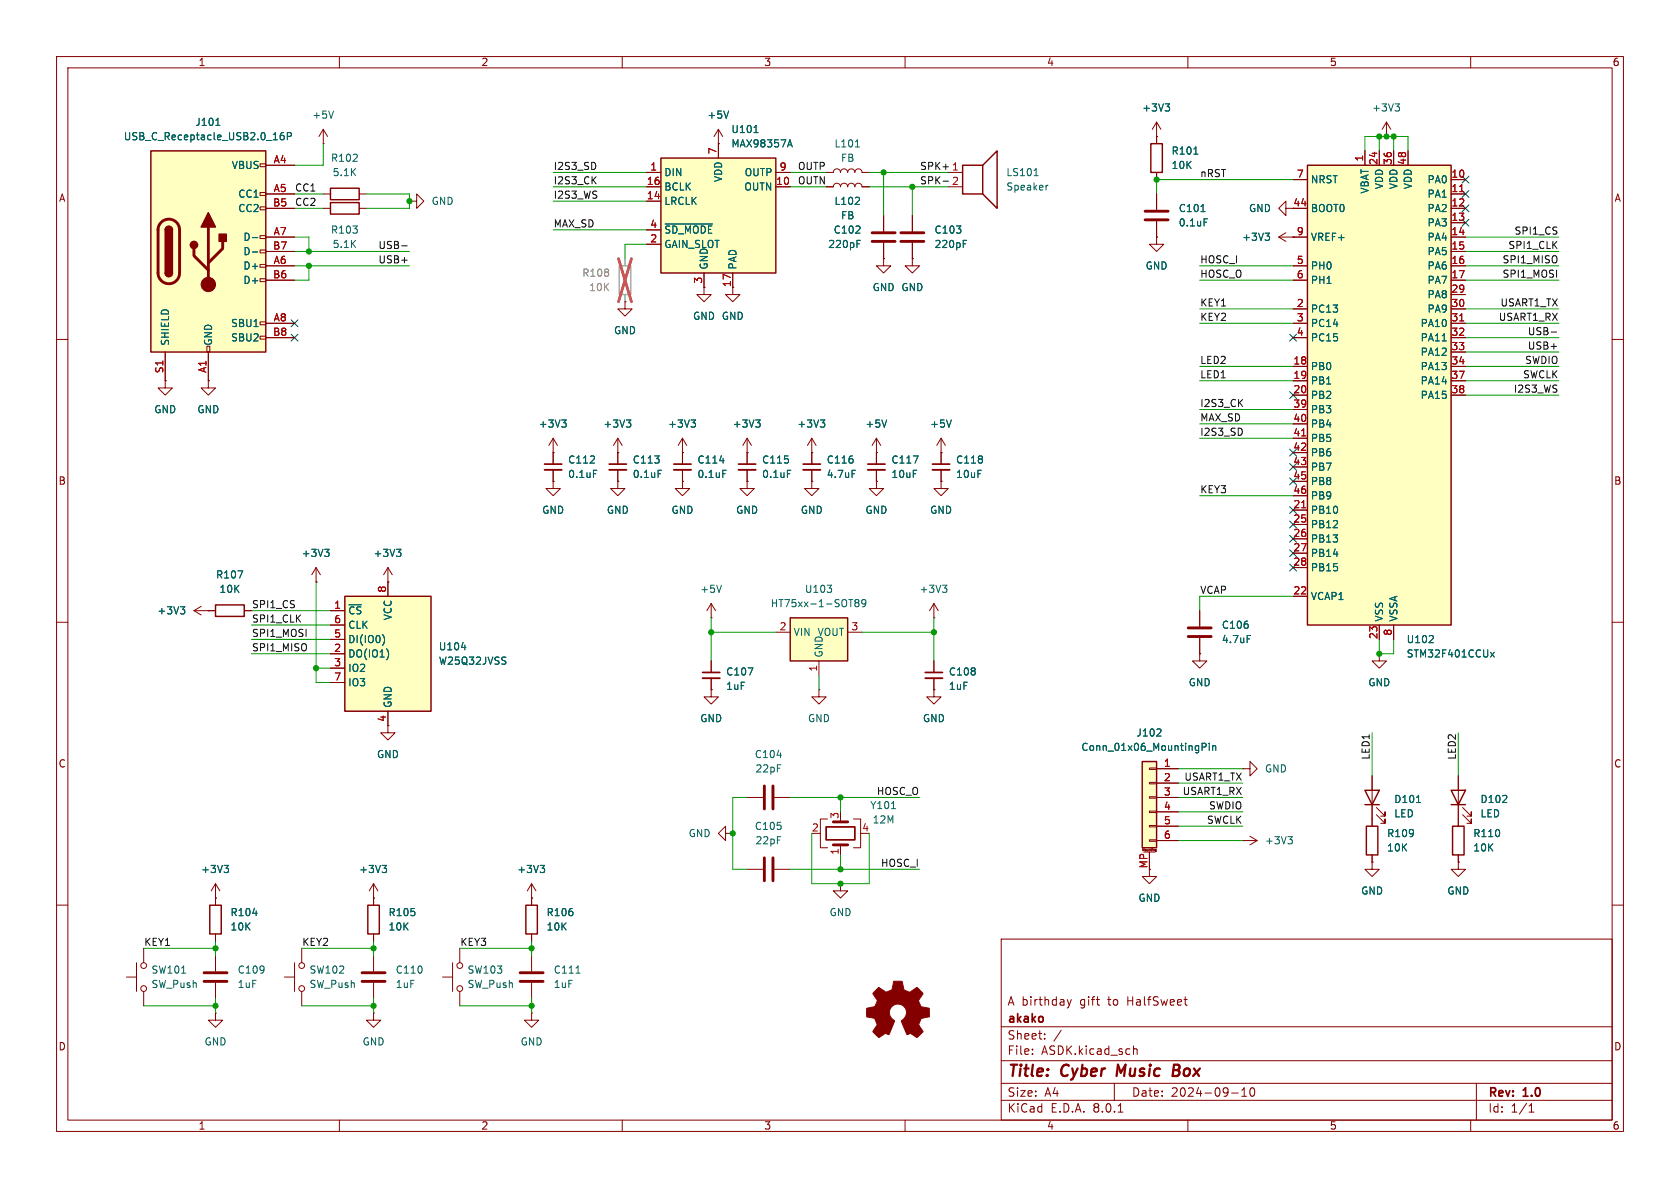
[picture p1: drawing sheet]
<svg xmlns="http://www.w3.org/2000/svg" width="297mm" height="210mm" viewBox="0 0 297 210" stroke-linecap="round" stroke-linejoin="round" font-family="sans-serif">
<g fill="none" stroke="#840000" stroke-width=".18">
<path d="M10 10h277v190h-277zM12 12h273v186h-273zM60 10v2M110 10v2M160 10v2M210 10v2M260 10v2M10 60h2M285 60h2M10 110h2M125.7 109.2h.1M125.7 106.7l-.7 1.3"/>
<path d="M125.7 106.7v2.5M125.7 106.7l.8 1.3M285 110h2M10 160h2M38.1 158.8v1.2M285 160h2M38.1 165.1v1.3M177 166h108v32h-108zM188.7 176.7l.3 1M189 177.7l-.1 .4-.2 .1M189.4 176.7l-.4 1M209.3 176.7h.6"/>
<path d="M209.7 177.7h.2M60 198v2M110 198v2M160 198v2M177 194.5h108M177 191.5h108M177 187.5h108M177 181.5h108M182.5 186.3v.1M182.5 185.5v.1M184.7 183.6v.1M184.7 182.8v.1"/>
<path d="M187.6 182.1l-1.3 2M197 191.5v3M197.7 196.6h.8M200.4 184.9v1.5M200.4 185.5l.2-.1 .4 .1v.9M210 198v2M217.7 193.2h1.2M219.5 193.8h.9M219.5 192.7l.5-.4v1.5M221.2 192.4l.1-.1a.81 .81 0 0 1 .6 .6 .81 .81 0 0 1-.3 .8l-.1 .1a.81 .81 0 0 1-.6-.6 .81 .81 0 0 1 .3-.8zM260 198v2M261 191.5v6.5"/>
<path d="M270.3 196.6h.9M270.3 195.5l.4-.4v1.5"/>
</g>
<path d="M197.6 188.2l-.2 2M207.4 189.2h.7M208.1 189.2l.3 .1M208.2 188.2h-.6l-.3 2 1-.1M208.3 189.1l-.2 .1" fill="none" stroke="#840000" stroke-width=".4"/>
<path d="M37.1 160h2v5.1h-2z" fill="none" stroke="#840000" stroke-width=".25"/>
<path d="M127.5 103.4l-.4 1.3M44.7 161.4h.8" fill="none" stroke="#006464" stroke-width=".18"/>
<path d="M139.7 109.2h10.2v7.6h-10.2z" fill="#ffffc2"/>
<path d="M170.2 29.2h3.5v5.1h-3.5zM173.7 29.2l2.6-2.5v10.1l-2.6-2.5M203.5 25.4h2v5.1h-2zM139.7 109.2h10.2v7.6h-10.2z" fill="none" stroke="#840000" stroke-width=".25"/>
<g fill="none" stroke="#840000" stroke-width=".18">
<path d="M146 30.5h1.3a.64 .64 0 0 1 .7-.7 .64 .64 0 0 1 .6 .7 .64 .64 0 0 1 .6-.7 .64 .64 0 0 1 .7 .7 .64 .64 0 0 1 .6-.7 .64 .64 0 0 1 .6 .7 .64 .64 0 0 1 .7-.7 .64 .64 0 0 1 .6 .7h1.3M167.6 30.5h2.6M167.6 33h2.6M204.5 24.1h.1M204.5 21.6l-.8 1.3M204.5 21.6v3.8M204.5 30.5v1.3M204.5 21.6l.7 1.3M110.5 53.3v1.3h1.3l-1.3 1.3-1.3-1.3h1.3M110.5 53.3h.1M97.8 77.5l-.8 1.2M97.8 77.5v2.5"/>
<path d="M97.8 77.5l.8 1.2M166.4 77.5v4.5M166.4 77.5l-.8 1.2M166.4 77.5l.7 1.2M97.8 80h.1M97.8 85.1v1.3h1.3l-1.3 1.2-1.3-1.2h1.3M97.8 85.1h.1M109.2 80v2M109.2 83.1v2M154.9 80v2M154.9 83.1v2M166.4 80h.1"/>
<path d="M166.4 85.1v1.3h1.2l-1.2 1.2-1.3-1.2h1.3M166.4 85.1h.1M166.4 83.1v2M125.7 116.8v2.1M125.7 119.9v2M137.2 111.8h2.5M144.8 116.8v2.6M149.9 111.8h2.5M125.7 121.9v1.3h1.3l-1.3 1.3-1.2-1.3h1.2M125.7 121.9h.1M144.8 121.9v1.3h1.2l-1.2 1.3-1.3-1.3h1.3M144.8 121.9h.1"/>
<path d="M38.1 158.8h.1M38.1 156.2l-.8 1.3M38.1 156.2v2.6M38.1 156.2l.8 1.3M22.4 172.7h1.7M24.1 170.2v5.1M25.4 167.6v2.6M25.4 175.3v2.5"/>
<circle cx="25.4" cy="174.8" r=".51"/>
<circle cx="25.4" cy="170.7" r=".51"/>
</g>
<g fill="none" stroke="#006464" stroke-width=".18">
<path d="M206 18.4h.8l-.5 .4M206.5 18.8l.3 .3v.3l-.3 .2M151.2 26h.7M182.8 31.1h.7M185.3 32.8l-.3 .1M211.1 27.2h.7M99.3 74.2h.8l-.4 .5M99.8 74.7l.3 .3v.3l-.3 .2M168.2 74.2l-.4 1.3M116.3 83.1h.7M161.5 80.6h.8l-.5 1.3M132.3 118.1h.8l-.5 1.2"/>
<path d="M146.2 103.4h.8l-.4 .5M147 104.1v.5M150 106h.8M151.4 106.5l-.3-.2 .3-.3h.2l.3 .2-.3 .3M151.4 106.5l-.3 .3 .1 .3 .2 .2 .3-.1 .2-.2v-.2l-.3-.3M151.4 106.5h.2M153.1 106.5l-.3 .3-.3-.1-.2-.2 .2-.4 .3-.1 .2 .1a.84 .84 0 0 1-.3 1.2h-.2M39.6 153h.8l-.4 .5M40.2 153.5l.2 .2v.3l-.2 .2M32.1 172h.7"/>
</g>
<path d="M107.7 83.1h3M153.4 83.1h3.1M164.8 83.1h3.1M124.2 119.9h3.1" fill="none" stroke="#840000" stroke-width=".33"/>
<path d="M107.7 82h3M153.4 82h3.1M164.8 82h3.1M124.2 118.9h3.1" fill="none" stroke="#840000" stroke-width=".3"/>
<path d="M231.1 29.2h25.4v81.3h-25.4z" fill="#ffffc2"/>
<path d="M231.1 29.2h25.4v81.3h-25.4z" fill="none" stroke="#840000" stroke-width=".25"/>
<g fill="none" stroke="#840000" stroke-width=".18">
<path d="M146 33h1.3a.64 .64 0 0 1 .7-.6 .64 .64 0 0 1 .6 .6 .64 .64 0 0 1 .6-.6 .64 .64 0 0 1 .7 .6 .64 .64 0 0 1 .6-.6 .64 .64 0 0 1 .6 .6 .64 .64 0 0 1 .7-.6 .64 .64 0 0 1 .6 .6h1.3M228.6 31.8h2.5M228.6 36.8h2.5M241.3 26.7v2.5M243.8 26.7v2.5M246.4 26.7v2.5M248.9 26.7v2.5M256.5 31.8h2.6M256.5 34.3h2.6M256.5 36.8h2.6M256.5 39.4h2.6M228.6 41.9h2.5"/>
<path d="M228.6 47h2.5M228.6 49.5h2.5M228.6 54.6h2.5M228.6 57.2h2.5M228.6 59.7h2.5M256.5 41.9h2.6M256.5 44.5h2.6M256.5 47h2.6M256.5 49.5h2.6M256.5 54.6h2.6M256.5 52.1h2.6M256.5 57.2h2.6"/>
<path d="M256.5 59.7h2.6M109.2 77.5l-.7 1.2M109.2 77.5v2.5M109.2 77.5l.8 1.2M120.6 77.5v4.5M120.6 77.5l-.7 1.2M120.6 77.5l.8 1.2M143.5 77.5l-.8 1.2M143.5 77.5v4.5M143.5 77.5l.8 1.2M154.9 77.5l-.7 1.2M154.9 77.5v2.5"/>
<path d="M154.9 77.5l.8 1.2M228.6 64.8h2.5M228.6 67.3h2.5M228.6 69.9h2.5M228.6 72.4h2.5M228.6 74.9h2.5M228.6 77.5h2.5M256.5 64.8h2.6M256.5 67.3h2.6M256.5 69.9h2.6M256.5 62.2h2.6M97.8 80v2"/>
<path d="M97.8 83.1v2M109.2 85.1v1.3h1.3l-1.3 1.2-1.3-1.2h1.3M109.2 85.1h.1M109.2 80h.1M120.6 85.1v1.3h1.3l-1.3 1.2-1.2-1.2h1.2M120.6 85.1h.1M120.6 80h.1M120.6 83.1v2M143.5 85.1v1.3h1.3l-1.3 1.2-1.3-1.2h1.3M143.5 85.1h.1M143.5 80h.1M143.5 83.1v2"/>
<path d="M154.9 80h.1M154.9 85.1v1.3h1.3l-1.3 1.2-1.2-1.2h1.2M154.9 85.1h.1M228.6 90.2h2.5M228.6 92.7h2.5M228.6 95.3h2.5M228.6 97.8h2.5M228.6 80h2.5M228.6 82.6h2.5M228.6 85.1h2.5M228.6 87.6h2.5M212.1 115.6v1.2h1.3l-1.3 1.3-1.3-1.3h1.3"/>
<path d="M212.1 115.6h.1M212.1 108v2.7M212.1 112.8v2.8M228.6 105.4h2.5M228.6 100.3h2.5M243.8 115.6v1.2h1.3l-1.3 1.3-1.2-1.3h1.2M243.8 115.6h.1M243.8 110.5v2.5M246.4 110.5v2.5M219.7 135.9h1.3v-1.3l1.2 1.3-1.2 1.3v-1.3M219.7 135.9h.1M132.1 153.7h2.8"/>
<path d="M136.9 153.7h2.8M144.8 147.3h.2M146.3 144.8h-1.3v5.1h1.3M148.6 149.4v1.7M150.9 144.8h1.2v5.1h-1.2M203.2 153.7v1.2h1.3l-1.3 1.3-1.3-1.3h1.3M219.7 148.6h.1M219.7 148.6h2.5M221 147.8l1.2 .8M222.2 148.6l-1.2 .8M66 179.1v1.2h1.3l-1.3 1.3-1.2-1.3h1.2M66 179.1h.1"/>
</g>
<path d="M258.1 33.9h.7M258.1 56.7h.7M230.1 77.1h.7M230.1 89.8h.7" fill="none" stroke="#a90000" stroke-width=".18"/>
<g fill="none" stroke="#006464" stroke-width=".18">
<path d="M151.2 36.1h.7M151.9 35v.4M110.7 74.2h.8l-.4 .5M111.3 74.7l.2 .3v.3l-.2 .2M122.2 74.2h.7l-.4 .5M122.7 74.7l.2 .3v.3l-.2 .2M145 74.2h.8l-.4 .5M145.6 74.7l.2 .3v.3l-.2 .2M156.8 74.2l-.5 1.3M255 60.3h.7M104.9 83.1h.6M127.2 81.4h.8"/>
<path d="M127.8 83.1h.6M150.6 83.1h.6M220.5 112.3h.6M252.6 113.6h.8M253.3 112.5v.4M263.5 115.3l.7 .8M264.2 115.3l-.7 .8M157.6 142.9h.7M227.7 147.9h.8l-.5 .5M228.2 148.4l.3 .2v.3l-.3 .3"/>
</g>
<path d="M96.3 83.1h3M119.1 83.1h3.1M142 83.1h3" fill="none" stroke="#840000" stroke-width=".33"/>
<path d="M96.3 82h3M119.1 82h3.1M142 82h3M146 146.2h5.1v2.3h-5.1z" fill="none" stroke="#840000" stroke-width=".3"/>
<path d="M210.1 112.5h4M210.1 111h4M135.1 151.6v4.1M136.7 151.6v4.1M147.3 149.4h2.6M147.3 145.3h2.6" fill="none" stroke="#840000" stroke-width=".51"/>
<path d="M154.8 175.1l.6-.6 .9 .6a.62 .62 0 0 0 1 0h.2a1.62 1.62 0 0 0 .4-1.4l.1-.2h1.5l.2 .7a.74 .74 0 0 0 .6 1l.5 .2 1.3-.9 1.1 1.1-.4 .7a.75 .75 0 0 0-.2 1.2l.2 .5 1.5 .2v1.5l-1.4 .3-.1 .1a1.23 1.23 0 0 0-.3 1.2l.7 1-.1 .2-1 .9-.8-.5a.54 .54 0 0 0-.9 0l-1-2.4a2.33 2.33 0 0 0 .8-1.9 1.54 1.54 0 0 0-2.5-.7 1.54 1.54 0 0 0 .5 2.6l-1.1 2.4a.69 .69 0 0 0-1.1 .1l-.6 .4-1.1-1.1 .8-1.1-.2-.6a.71 .71 0 0 0-1-.7l-.7-.2v-1.5h.5a1.11 1.11 0 0 0 1.2-.8 .72 .72 0 0 0-.2-1.1l-.4-.7z" fill="#840000" stroke="#840000" stroke-width=".18"/>
<path d="M201.9 134.6h2.6v15.3h-2.6z" fill="#ffffc2"/>
<g fill="none" stroke="#840000" stroke-width=".18">
<path d="M129.5 50.8v1.3h1.3l-1.3 1.2-1.2-1.2h1.2M132.1 77.5l-.8 1.2M132.1 77.5v4.5M132.1 77.5l.7 1.2M132.1 80h.1M132.1 85.1v1.3h1.2l-1.2 1.2-1.3-1.2h1.3M132.1 85.1h.1M132.1 83.1v2M36.8 108h1.3M43.2 108h1.2M203.2 138.3h1.3v.3h-1.3zM203.2 135.8h1.3v.2h-1.3z"/>
<path d="M204.5 135.9h3.8M204.5 138.4h3.8M242.6 137.2v8.9M257.8 137.2v8.9M148.6 156.2v1.3h1.3l-1.3 1.3-1.3-1.3h1.3M148.6 156.2h.1M202 150.4v-.4l.1 .3 .2-.3v.4M202.2 150.6h2M203.2 148.5h1.3v.2h-1.3zM203.2 145.9h1.3v.3h-1.3zM203.2 143.4h1.3v.2h-1.3zM203.2 140.8h1.3v.3h-1.3z"/>
<path d="M203.2 150.6v3.1M203.5 150v.4M203.7 150h.1M204.2 150.2v.2h.2M204.2 150.2h.1M204.2 150.2h.2M204.4 150.2v.3h-.2M204.5 141h3.8M204.5 143.5h3.8M204.5 146.1h3.8M204.5 148.6h3.8M242.6 152.4v1.3h1.2l-1.2 1.2-1.3-1.2h1.3"/>
<path d="M242.6 152.4h.1M242.6 151.1v1.3M243.3 144l1.6 1.5v-.7v.7h-.8M243.3 142.7l1.6 1.6v-.8v.8h-.8M257.8 152.4v1.3h1.3l-1.3 1.2-1.3-1.2h1.3M257.8 152.4h.1M257.8 151.1v1.3M258.6 144l1.5 1.5v-.7v.7h-.8M258.6 142.7l1.5 1.6v-.8v.8h-.8"/>
</g>
<path d="M38.1 106.9h5.1v2.1h-5.1zM201.9 134.6h2.6v15.3h-2.6zM241.3 139.7h2.5l-1.2 2.5zM256.5 139.7h2.6l-1.3 2.5zM241.3 142.2h2.5M241.6 146.1h2v5h-2zM256.5 142.2h2.6M256.8 146.1h2v5h-2z" fill="none" stroke="#840000" stroke-width=".25"/>
<path d="M133.6 74.2h.8l-.4 .5M134.1 74.7l.3 .3v.3l-.3 .2M139.2 83.1h.6M42.1 100.9h.8l-.5 1.3M205.1 128.9l.2 .2-.1 .3-.7 .7h.8M212.5 132.1l.6-.1 .1-.2v-.3l-.7-.1v1.3M213.8 131.4v.1M213.8 131.8v.9M214.4 131.8v.9M214.4 131.9l.2-.1 .3 .1v.8M250.4 141.9h.7" fill="none" stroke="#006464" stroke-width=".18"/>
<path d="M130.6 83.1h3" fill="none" stroke="#840000" stroke-width=".33"/>
<path d="M130.6 82h3" fill="none" stroke="#840000" stroke-width=".3"/>
<path d="M61 105.4h15.2v20.3h-15.2z" fill="#ffffc2"/>
<path d="M61 105.4h15.2v20.3h-15.2zM65 160h2.1v5.1h-2.1zM93 160h2v5.1h-2z" fill="none" stroke="#840000" stroke-width=".25"/>
<g fill="none" stroke="#840000" stroke-width=".18">
<path d="M127 25.4h.1M127 22.9l-.8 1.2M127 22.9v2.5M127 22.9l.8 1.2M124.5 50.8v1.3h1.2l-1.2 1.2-1.3-1.2h1.3M124.5 50.8h.1M55.9 102.9h.1M55.9 100.3l-.8 1.3M55.9 100.3v2.6M55.9 100.3l.7 1.3M58.4 108h2.6M58.4 115.6h2.6"/>
<path d="M58.4 118.1h2.6M58.4 113h2.6M58.4 110.5h2.6M68.6 102.9h.1M68.6 100.3v5.1M68.6 100.3l-.8 1.3M68.6 100.3l.7 1.3M58.4 120.7h2.6M68.6 125.7v3.8h1.2l-1.2 1.3-1.3-1.3h1.3M165.1 121.9v1.3h1.3l-1.3 1.3-1.3-1.3h1.3M165.1 121.9h.1M66 158.8v1.2"/>
<path d="M94 158.8h.1M94 156.2v3.8M94 156.2l-.8 1.3M94 156.2l.7 1.3M38.1 179.1v1.2h1.3l-1.3 1.3-1.3-1.3h1.3M38.1 179.1h.1M50.3 172.7h1.8M52.1 170.2v5.1M53.3 167.6v2.6M53.3 175.3v2.5M66 165.1v1.3M94 165.1v1.3"/>
<path d="M94 168.9v2.8M94 173.7v2.8"/>
<circle cx="53.3" cy="174.8" r=".51"/>
<circle cx="53.3" cy="170.7" r=".51"/>
</g>
<g fill="none" stroke="#006464" stroke-width=".18">
<path d="M128.8 19.6l-.4 1.3M57.4 97.1h.8l-.4 .5M57.9 97.6l.3 .2v.3l-.3 .3M70.1 97.1h.8l-.4 .5M70.6 97.6l.3 .2v.3l-.3 .3M67.7 112.2a1.49 1.49 0 0 1 0 1.8M68.6 115.2v.9M81.6 114.5h.8M89.3 116.1l.1 .1M89.4 116.9v.4M95.5 153h.8l-.4 .5M96 153.5l.3 .2v.3l-.3 .2"/>
<path d="M101.8 172h.8"/>
</g>
<path d="M91.9 173.5h4.1M91.9 172h4.1" fill="none" stroke="#840000" stroke-width=".51"/>
<path d="M116.8 27.9h20.4v20.4h-20.4z" fill="#ffffc2"/>
<path d="M58.4 33.3h5.1v2h-5.1zM116.8 27.9h20.4v20.4h-20.4z" fill="none" stroke="#840000" stroke-width=".25"/>
<g fill="none" stroke="#840000" stroke-width=".18">
<path d="M57.1 25.4h.1M57.1 34.3h1.3M57.1 22.9l-.7 1.2M57.1 22.9v2.5M57.1 22.9l.8 1.2M63.5 34.3h1.3M72.4 35.6h1.3v-1.3l1.2 1.3-1.2 1.2v-1.2M72.4 35.6h.1M114.3 30.5h2.5M114.3 33h2.5M114.3 35.6h2.5M127 25.4v2.5"/>
<path d="M137.2 30.5h2.5M137.2 33h2.5M245.1 24.1h.1M245.1 21.6l-.8 1.3M245.1 21.6v2.5M245.1 21.6l.8 1.3M114.3 43.2h2.5M114.3 40.6h2.5M124.5 48.3v2.5M129.5 48.3v2.5M156.2 45.7v1.3h1.3l-1.3 1.3-1.3-1.3h1.3M156.2 45.7h.1"/>
<path d="M161.3 45.7v1.3h1.3l-1.3 1.3-1.3-1.3h1.3M161.3 45.7h.1M29.2 67.3v1.3h1.3l-1.3 1.3-1.3-1.3h1.3M29.2 67.3h.1M36.8 67.3v1.3h1.3l-1.3 1.3-1.2-1.3h1.2M36.8 67.3h.1M34.3 108l1.3 .7M34.3 108h2.5M35.6 107.2l-1.3 .8M36.8 108h.1M165.1 109.2h.1M165.1 106.7l-.8 1.3"/>
<path d="M165.1 106.7v2.5M165.1 116.8v2.1M165.1 119.9v2M165.1 106.7l.8 1.3M66 158.8h.1M66 156.2v2.6M66 156.2l-.7 1.3M66 156.2l.8 1.3M66 168.9v2.8M66 173.7v2.8M78.2 172.7h1.8M80 170.2v5.1"/>
<path d="M81.3 167.6v2.6M81.3 175.3v2.5M94 179.1v1.2h1.2l-1.2 1.3-1.3-1.3h1.3M94 179.1h.1"/>
<circle cx="81.3" cy="170.7" r=".51"/>
<circle cx="81.3" cy="174.8" r=".51"/>
</g>
<g fill="none" stroke="#006464" stroke-width=".18">
<path d="M59 19.6l-.5 1.3M246.6 18.4h.8l-.4 .4M247.2 18.8l.2 .3v.3l-.2 .2M117.6 39.6h8.4M133.3 23.4h.7M139.3 25.6h.6M139.6 24.7l.5 1.3M31.9 107.3h.8l-.5 .4M32.4 107.7l.3 .3v.3l-.3 .2M166.6 103.4h.8l-.4 .5M167.2 103.9l.2 .3v.3l-.2 .2M67.6 153h.7l-.4 .5"/>
<path d="M68.1 153.5l.2 .2v.3l-.2 .2"/>
</g>
<path d="M109.5 47h2v5.1h-2z" fill="none" stroke="#a1a1a1" stroke-width=".25"/>
<path d="M110.5 45.7v1.3M110.5 52.1v1.2" fill="none" stroke="#a1a1a1" stroke-width=".18"/>
<path d="M109.3 45.7l2.3 7.6M111.6 45.7l-2.3 7.6" fill="none" stroke="#e75356" stroke-width=".46"/>
<path d="M64 173.5h4.1M64 172h4.1" fill="none" stroke="#840000" stroke-width=".51"/>
<path d="M163.6 119.9h3" fill="none" stroke="#840000" stroke-width=".33"/>
<path d="M163.6 118.9h3" fill="none" stroke="#840000" stroke-width=".3"/>
<path d="M26.7 26.7h20.3v35.5h-20.3z" fill="#ffffc2"/>
<g fill="none" stroke="#840000" stroke-width=".18">
<path d="M46 36.6h1v.5h-1zM46 34h1v.5h-1zM46 29h1v.5h-1zM47 29.2h5.1M47 34.3h5.1M47 36.8h5.1M57.1 36.8h1.3M63.5 36.8h1.3M114.3 30.5h2.5M114.3 33h2.5M114.3 35.6h2.5M127 25.4h.1"/>
<path d="M127 25.4v2.5M137.2 30.5h2.5M137.2 33h2.5M146 33h1.3M152.4 33h1.3M156.2 38.1v2.8M161.3 38.1v2.8M204.5 24.1h.1M204.5 24.1v1.3M204.5 30.5v1.3M204.5 34.3v2.8M204.5 39.1v2.8"/>
<path d="M227.3 36.8v-1.2l-1.2 1.2 1.2 1.3v-1.3h3.8M228.6 31.8h2.5M241.3 26.7v2.5M243.8 26.7v2.5M246.4 26.7v2.5M248.9 26.7v2.5M256.5 34.3h2.6M256.5 36.8h2.6M256.5 31.8h2.6M256.5 39.4h2.6M46 59.4h1v.5h-1zM46 56.9h1v.5h-1z"/>
<path d="M46 49.3h1v.5h-1zM46 46.7h1v.5h-1zM46 44.2h1v.5h-1zM46 41.7h1v.5h-1zM47 47h5.1M47 41.9h5.1M47 57.2h5.1M47 49.5h5.1M47 44.5h5.1M47 59.7h5.1M110.5 53.3h.1M114.3 43.2h2.5"/>
<path d="M114.3 40.6h2.5M124.5 50.8h.1M124.5 48.3v2.5M129.5 48.3v2.5M156.2 45.7h.1M156.2 42.9v2.8M161.3 45.7h.1M161.3 42.9v2.8M204.5 41.9v1.3h1.2l-1.2 1.3-1.3-1.3h1.3M204.5 41.9h.1M226.1 41.9h5M226.1 41.9l1.2 .8"/>
<path d="M227.3 41.1l-1.2 .8M228.6 41.9h.1M228.6 47h2.5M228.6 57.2h2.5M228.6 49.5h2.5M228.6 59.7h2.5M228.6 54.6h2.5M256.5 47h2.6M256.5 41.9h2.6M256.5 57.2h2.6M256.5 49.5h2.6M256.5 44.5h2.6"/>
<path d="M256.5 59.7h2.6M256.5 54.6h2.6M256.5 52.1h2.6M29.2 67.3h.1M29.2 62.2v5.1M36.6 61.2h.5v1h-.5zM36.8 67.3h.1M36.8 62.2v5.1M228.6 64.8h2.5M228.6 67.3h2.5M228.6 69.9h2.5M228.6 72.4h2.5"/>
<path d="M228.6 74.9h2.5M228.6 77.5h2.5M256.5 64.8h2.6M256.5 67.3h2.6M256.5 69.9h2.6M256.5 62.2h2.6M97.8 85.1h.1M97.8 80h.1M97.8 80v2M97.8 83.1v2M109.2 80h.1M109.2 85.1h.1"/>
<path d="M109.2 80v2M109.2 83.1v2M120.6 80h.1M120.6 85.1h.1M120.6 80v2M120.6 83.1v2M132.1 85.1h.1M132.1 80h.1M132.1 80v2M132.1 83.1v2M143.5 80h.1M143.5 85.1h.1"/>
<path d="M143.5 80v2M143.5 83.1v2M154.9 85.1h.1M154.9 80h.1M154.9 80v2M154.9 83.1v2M166.4 85.1h.1M166.4 80h.1M166.4 80v2M166.4 83.1v2M228.6 90.2h2.5M228.6 92.7h2.5"/>
<path d="M228.6 95.3h2.5M228.6 97.8h2.5M228.6 80h2.5M228.6 82.6h2.5M228.6 85.1h2.5M228.6 87.6h2.5M36.8 108h.1M36.8 108h1.3M43.2 108h1.2M55.9 102.9h.1M58.4 108h2.6M58.4 115.6h2.6"/>
<path d="M58.4 118.1h2.6M58.4 113h2.6M58.4 110.5h2.6M68.6 102.9h.1M68.6 102.9v2.5M125.7 116.8v2.1M125.7 119.9v2M165.1 116.8v2.1M165.1 119.9v2M212.1 115.6h.1M212.1 108v2.7M212.1 112.8v2.8"/>
<path d="M228.6 105.4h2.5M228.6 100.3h2.5M243.8 115.6h.1M243.8 110.5v2.5M246.4 110.5v2.5M58.4 120.7h2.6M68.6 125.7v2.6M125.7 121.9h.1M165.1 121.9h.1M204.5 135.9h3.8M204.5 138.4h3.8M242.6 137.2v2.5"/>
<path d="M257.8 137.2v2.5M38.1 158.8h.1M38.1 158.8v1.2M66 158.8h.1M66 158.8v1.2M94 158.8h.1M94 158.8v1.2M128.3 147.3v-1.2l-1.3 1.2 1.3 1.3v-1.3h1.2M129.5 147.3h.1M132.1 141h2.8M136.9 141h2.8M203.2 150.6v3.1"/>
<path d="M204.5 141h3.8M204.5 143.5h3.8M204.5 146.1h3.8M204.5 148.6h3.8M242.6 152.4h.1M242.6 142.2v3.9M242.6 151.1v1.3M257.8 152.4h.1M257.8 142.2v3.9M257.8 151.1v1.3M38.1 165.1v1.3M38.1 168.9v2.8"/>
<path d="M38.1 173.7v2.8M66 165.1v1.3M94 165.1v1.3"/>
</g>
<path d="M26.7 26.7h20.3v35.5h-20.3zM58.4 35.8h5.1v2h-5.1zM29.2 48.3a.64 .64 0 0 0 .6 .6 .64 .64 0 0 0 .7-.6M29.2 40.6a.64 .64 0 0 1 .6-.6 .64 .64 0 0 1 .7 .6" fill="none" stroke="#840000" stroke-width=".25"/>
<g fill="none" stroke="#840000" stroke-width=".51">
<path d="M28.5 39.3a1.91 1.91 0 0 1 2.1-.4 1.91 1.91 0 0 1 1.1 1.7v7.7a1.91 1.91 0 0 1-1.9 1.9 1.91 1.91 0 0 1-1.9-1.9v-7.8l.2-.6zM202.4 38.9h4.1M202.4 37.3h4.1M34.3 43.9v1.3l2.5 2.6M36.8 40.1v10.2M39.4 42.7v1.2l-2.6 2.6M154.2 42.7h4M154.2 41.1h4M159.3 42.7h4M159.3 41.1h4M135.1 138.9v4.1M136.7 138.9v4.1"/>
<path d="M36.1 173.5h4M36.1 172h4"/>
</g>
<g fill="#840000" stroke="#840000" stroke-width=".25">
<path d="M29.2 48.3h1.3a.64 .64 0 0 1-.7 .6 .64 .64 0 0 1-.6-.6z"/>
<path d="M29.2 40.6h1.3v7.7h-1.3z"/>
<path d="M29.4 40.2a.64 .64 0 0 1 .7-.1 .64 .64 0 0 1 .4 .5h-1.3z"/>
<path d="M36.8 37.6l1.3 2.5h-2.5z"/>
<path d="M38.7 41.4h1.3v1.3h-1.3z"/>
<circle cx="34.3" cy="43.3" r=".63"/>
</g>
<circle cx="36.8" cy="50.3" r="1.27" fill="#840000" stroke="#840000" stroke-width=".18"/>
<g fill="none" stroke="#006464" stroke-width=".18">
<path d="M128.8 19.6l-.4 1.3M206 18.4h.8l-.5 .4M206.5 18.8l.3 .3v.3l-.3 .2M38.2 22.2h.7M50.1 23.4l-.3 .1a.86 .86 0 0 0 0 1.2l.4-.1 .1-.4-.3-.3-.3 .1-.2 .2M50.8 24.1l.6-.1 .1-.1v-.3l-.7-.2v1.3M117.6 39.6h8.4M133.3 23.4h.7M139.3 25.6h.6M139.6 24.7l.5 1.3M151.2 36.1h.7M151.9 35v.4"/>
<path d="M211.1 27.2h.7M212.3 37.4h.7M212.9 38.7h.6M44.6 42h1M44.6 44.5h1M151.5 43.1h.4M151.5 42.5h.6M170.3 43.1h.4M170.3 42.5h.6M223.7 41.2h.7l-.4 .5M224.2 41.7l.2 .2v.3l-.2 .3M99.3 74.2h.8l-.4 .5"/>
<path d="M99.8 74.7l.3 .3v.3l-.3 .2M110.7 74.2h.8l-.4 .5M111.3 74.7l.2 .3v.3l-.2 .2M122.2 74.2h.7l-.4 .5M122.7 74.7l.2 .3v.3l-.2 .2M133.6 74.2h.8l-.4 .5M134.1 74.7l.3 .3v.3l-.3 .2M145 74.2h.8l-.4 .5M145.6 74.7l.2 .3v.3l-.2 .2M156.8 74.2l-.5 1.3M168.2 74.2l-.4 1.3M255 60.3h.7"/>
<path d="M57.4 97.1h.8l-.4 .5M57.9 97.6l.3 .2v.3l-.3 .3M70.1 97.1h.8l-.4 .5M70.6 97.6l.3 .2v.3l-.3 .3M104.9 83.1h.6M116.3 83.1h.7M127.2 81.4h.8M127.8 83.1h.6M139.2 83.1h.6M150.6 83.1h.6M161.5 80.6h.8l-.5 1.3M31.9 107.3h.8l-.5 .4"/>
<path d="M32.4 107.7l.3 .3v.3l-.3 .2M42.1 100.9h.8l-.5 1.3M67.7 112.2a1.49 1.49 0 0 1 0 1.8M68.6 115.2v.9M81.6 114.5h.8M89.3 116.1l.1 .1M89.4 116.9v.4M132.3 118.1h.8l-.5 1.2M220.5 112.3h.6M252.6 113.6h.8M253.3 112.5v.4M263.5 115.3l.7 .8"/>
<path d="M264.2 115.3l-.7 .8M137.4 133.5h.8M205.1 128.9l.2 .2-.1 .3-.7 .7h.8M212.5 132.1l.6-.1 .1-.2v-.3l-.7-.1v1.3M213.8 131.4v.1M213.8 131.8v.9M214.4 131.8v.9M214.4 131.9l.2-.1 .3 .1v.8M39.6 153h.8l-.4 .5M40.2 153.5l.2 .2v.3l-.2 .2M67.6 153h.7l-.4 .5M68.1 153.5l.2 .2v.3l-.2 .2"/>
<path d="M95.5 153h.8l-.4 .5M96 153.5l.3 .2v.3l-.3 .2M250.4 141.9h.7M44.7 161.4h.8"/>
</g>
<path d="M166.7 32h1M71 43.5h1M274.2 58.7h1" fill="none" stroke="#0f0f0f" stroke-width=".18"/>
<g fill="none" stroke="#009600" stroke-width=".18">
<path d="M52.1 36.8h5M52.1 34.3h5M57.1 25.4v3.8h-5M64.8 34.3h7.6v2.5h-7.6M97.8 30.5h16.5M97.8 33h16.5M97.8 35.6h16.5M139.7 30.5h6.3M139.7 33h6.3M153.7 30.5h13.9M153.7 33h13.9M156.2 30.5v7.6"/>
<path d="M161.3 33v5.1M228.6 31.8h-24.1v2.5M241.3 26.7v-2.6h7.6v2.6M243.8 24.1v2.6M246.4 24.1v2.6M52.1 47h20.3M52.1 41.9h2.5v2.6M52.1 44.5h20.3M54.6 47v2.5h-2.5M97.8 40.6h16.5M114.3 43.2h-3.8v2.5M212.1 49.5h16.5"/>
<path d="M212.1 47h16.5M212.1 54.6h16.5M212.1 57.2h16.5M259.1 49.5h16.5M259.1 47h16.5M259.1 54.6h16.5M259.1 41.9h16.5M259.1 44.5h16.5M259.1 57.2h16.5M259.1 59.7h16.5M212.1 74.9h16.5M212.1 72.4h16.5"/>
<path d="M212.1 77.5h16.5M212.1 67.3h16.5M212.1 64.8h16.5M259.1 67.3h16.5M259.1 64.8h16.5M259.1 69.9h16.5M259.1 62.2h16.5M212.1 87.6h16.5M44.4 115.6h14M44.4 110.5h14M44.4 113h14M44.4 108h14"/>
<path d="M55.9 102.9v17.8h2.5M55.9 118.1h2.5M125.7 111.8h11.5M125.7 109.2v7.6M144.8 119.4v2.5M152.4 111.8h12.7M165.1 109.2v7.6M228.6 105.4h-16.5v2.6M243.8 113v2.6h2.6v-2.6M208.3 135.9h11.4M208.3 138.4h11.4M242.6 129.5v7.7"/>
<path d="M257.8 129.5v7.7M132.1 141h-2.6v12.7h2.6M139.7 153.7h22.9M139.7 141h22.9M143.5 147.3v8.9h10.2v-8.9M148.6 141v2.5M148.6 151.1v2.6M208.3 141h11.4M208.3 148.6h11.4M208.3 146.1h11.4M208.3 143.5h11.4M25.4 177.8h12.7"/>
<path d="M25.4 167.6h12.7M38.1 166.4v2.5M38.1 176.5v2.6M53.3 177.8h12.7M53.3 167.6h12.7M66 166.4v2.5M66 176.5v2.6M81.3 177.8h12.7M81.3 167.6h12.7M94 166.4v2.5M94 176.5v2.6"/>
</g>
<g fill="none" stroke="#000084" stroke-width=".18">
<path d="M258.5 38.8l1.2 1.2M258.5 33.7l1.2 1.2M258.5 36.2l1.2 1.2M258.5 31.1l1.2 1.3M259.7 38.8l-1.2 1.2M259.7 33.7l-1.2 1.2M259.7 36.2l-1.2 1.2M259.7 31.1l-1.2 1.3M51.5 59.1l1.2 1.2M51.5 56.5l1.2 1.3M52.7 59.1l-1.2 1.2M52.7 56.5l-1.2 1.3"/>
<path d="M228 59.1l1.2 1.2M229.2 59.1l-1.2 1.2M228 79.4l1.2 1.2M228 69.2l1.2 1.3M229.2 79.4l-1.2 1.2M229.2 69.2l-1.2 1.3M228 81.9l1.2 1.3M228 99.7l1.2 1.2M228 97.2l1.2 1.2M228 94.6l1.2 1.3M228 92.1l1.2 1.2M228 89.6l1.2 1.2"/>
<path d="M228 84.5l1.2 1.2M229.2 81.9l-1.2 1.3M229.2 99.7l-1.2 1.2M229.2 97.2l-1.2 1.2M229.2 94.6l-1.2 1.3M229.2 92.1l-1.2 1.2M229.2 89.6l-1.2 1.2M229.2 84.5l-1.2 1.2"/>
</g>
<path d="M258.1 33.9h.7M258.1 56.7h.7M230.1 77.1h.7M230.1 89.8h.7" fill="none" stroke="#a90000" stroke-width=".18"/>
<path d="M110.5 45.7v1.3M110.5 52.1v1.2" fill="none" stroke="#a1a1a1" stroke-width=".18"/>
<path d="M109.3 45.7l2.3 7.6M111.6 45.7l-2.3 7.6" fill="none" stroke="#e75356" stroke-width=".46"/>
<g fill="#009600" stroke="#009600" stroke-width=".18">
<circle cx="246.4" cy="24.1" r=".46"/>
<circle cx="243.8" cy="115.6" r=".46"/>
<circle cx="245.1" cy="24.1" r=".46"/>
<circle cx="243.8" cy="24.1" r=".46"/>
<circle cx="204.5" cy="31.8" r=".46"/>
<circle cx="161.3" cy="33" r=".46"/>
<circle cx="156.2" cy="30.5" r=".46"/>
<circle cx="38.1" cy="177.8" r=".46"/>
<circle cx="38.1" cy="167.6" r=".46"/>
<circle cx="165.1" cy="111.8" r=".46"/>
<circle cx="125.7" cy="111.8" r=".46"/>
<circle cx="148.6" cy="156.2" r=".46"/>
<circle cx="148.6" cy="153.7" r=".46"/>
<circle cx="129.5" cy="147.3" r=".46"/>
<circle cx="148.6" cy="141" r=".46"/>
<circle cx="54.6" cy="47" r=".46"/>
<circle cx="54.6" cy="44.5" r=".46"/>
<circle cx="72.4" cy="35.6" r=".46"/>
<circle cx="94" cy="167.6" r=".46"/>
<circle cx="66" cy="177.8" r=".46"/>
<circle cx="66" cy="167.6" r=".46"/>
<circle cx="94" cy="177.8" r=".46"/>
<circle cx="55.9" cy="118.1" r=".46"/>
</g>
<g font-size="2.8" fill="#840000">
<text x="178" y="190.9">Title:</text>
<text x="187.7" y="190.9">Cyber</text>
<text x="198.3" y="190.9">Music</text>
<text x="209" y="190.9">Box</text>
</g>
<g font-size="2.1" fill="#840000">
<text x="178" y="178">A birthday</text>
<text x="191" y="178">gift</text>
<text x="196" y="178">to</text>
<text x="199.6" y="178">HalfSweet</text>
<text x="178" y="184">Sheet:</text>
<text x="178" y="181.2">akako</text>
<text x="178" y="186.7">File:</text>
<text x="184.1" y="186.7">ASDK.kicad_sch</text>
<text x="178" y="196.9">KiCad</text>
<text x="178" y="194.1">Size:</text>
<text x="184.7" y="194.1">A4</text>
<text x="185.7" y="196.9">E.D.A.</text>
<text x="193.3" y="196.9">8.0.1</text>
<text x="200" y="194.1">Date:</text>
<text x="207" y="194.1">2024-09-10</text>
<text x="263" y="194.3">Rev:</text>
<text x="263" y="196.9">Id:</text>
<text x="267.1" y="196.9">1/1</text>
<text x="269.4" y="194.3">1.0</text>
</g>
<g font-size="1.8" fill="#840000">
<text x="35" y="11.9">1</text>
<text x="85" y="11.9">2</text>
<text x="135" y="11.9">3</text>
<text x="185" y="11.9">4</text>
<text x="235" y="11.9">5</text>
<text x="285" y="11.9">6</text>
<text x="10.3" y="35.9">A</text>
<text x="285.3" y="35.9">A</text>
<text x="228.6" y="36.6">44</text>
<text x="10.3" y="85.9">B</text>
<text x="285.3" y="85.9">B</text>
<text x="10.3" y="135.9">C</text>
<text x="285.3" y="135.9">C</text>
<text x="10.3" y="185.9">D</text>
<text x="285.3" y="185.9">D</text>
<text x="35" y="199.9">1</text>
<text x="85" y="199.9">2</text>
<text x="135" y="199.9">3</text>
<text x="185" y="199.9">4</text>
<text x="235" y="199.9">5</text>
<text x="285" y="199.9">6</text>
</g>
<g font-size="1.8" fill="#006464">
<text x="34.4" y="22.5">J101</text>
<text x="55.1" y="21.2">+5V</text>
<text x="125" y="21.2">+5V</text>
<text x="129.2" y="23.7">U101</text>
<text x="201.8" y="19.9">+3V3</text>
<text x="242.5" y="19.9">+3V3</text>
<text x="21.8" y="25">USB_C_Receptacle_USB2.0_16P</text>
<text x="58.4" y="28.8">R102</text>
<text x="129.2" y="26.3">MAX98357A</text>
<text x="147.4" y="26.3">L101</text>
<text x="148.6" y="28.8">FB</text>
<text x="207" y="27.5">R101</text>
<text x="40.9" y="30.1">VBUS</text>
<text x="42" y="35.2">CC1</text>
<text x="58.7" y="31.3">5.1K</text>
<text x="117.3" y="31.3">DIN</text>
<text x="117.3" y="33.9">BCLK</text>
<text x="127.9" y="32.3" transform="rotate(-90 127.9 32.3)">VDD</text>
<text x="131.5" y="33.9">OUTN</text>
<text x="131.6" y="31.3">OUTP</text>
<text x="177.8" y="31.3">LS101</text>
<text x="177.8" y="33.9">Speaker</text>
<text x="207" y="30.1">10K</text>
<text x="231.6" y="32.6">NRST</text>
<text x="242.2" y="34.3" transform="rotate(-90 242.2 34.3)">VBAT</text>
<text x="244.7" y="33.5" transform="rotate(-90 244.7 33.5)">VDD</text>
<text x="247.2" y="33.5" transform="rotate(-90 247.2 33.5)">VDD</text>
<text x="249.8" y="33.5" transform="rotate(-90 249.8 33.5)">VDD</text>
<text x="252.3" y="32.6">PA0</text>
<text x="252.3" y="35.2">PA1</text>
<text x="42" y="37.7">CC2</text>
<text x="58.4" y="41.5">R103</text>
<text x="76.2" y="36.4">GND</text>
<text x="117.3" y="36.4">LRCLK</text>
<text x="117.3" y="41.5">~{SD_MODE}</text>
<text x="147.3" y="41.5">C102</text>
<text x="147.4" y="36.4">L102</text>
<text x="148.6" y="39">FB</text>
<text x="165.1" y="41.5">C103</text>
<text x="208.3" y="37.7">C101</text>
<text x="208.3" y="40.2">0.1uF</text>
<text x="220.7" y="37.7">GND</text>
<text x="231.6" y="37.7">BOOT0</text>
<text x="252.3" y="37.7">PA2</text>
<text x="252.3" y="40.2">PA3</text>
<text x="42.9" y="47.9">D+</text>
<text x="42.9" y="42.8">D-</text>
<text x="42.9" y="45.3">D-</text>
<text x="58.7" y="44">5.1K</text>
<text x="117.3" y="44">GAIN_SLOT</text>
<text x="125.3" y="47.8" transform="rotate(-90 125.3 47.8)">GND</text>
<text x="130.4" y="47.8" transform="rotate(-90 130.4 47.8)">PAD</text>
<text x="146.3" y="44">220pF</text>
<text x="165.1" y="44">220pF</text>
<text x="202.4" y="47.9">GND</text>
<text x="219.5" y="42.8">+3V3</text>
<text x="231.6" y="47.9">PH0</text>
<text x="231.6" y="42.8">VREF+</text>
<text x="252.3" y="42.8">PA4</text>
<text x="252.3" y="45.3">PA5</text>
<text x="252.3" y="47.9">PA6</text>
<text x="42.9" y="50.4">D+</text>
<text x="154.2" y="51.7">GND GND</text>
<text x="231.6" y="50.4">PH1</text>
<text x="252.3" y="50.4">PA7</text>
<text x="252.3" y="52.9">PA8</text>
<text x="40.8" y="58">SBU1</text>
<text x="108.5" y="59.3">GND</text>
<text x="122.4" y="56.7">GND GND</text>
<text x="231.6" y="55.5">PC13</text>
<text x="231.6" y="58">PC14</text>
<text x="251.1" y="58">PA10</text>
<text x="252.3" y="55.5">PA9</text>
<text x="30.1" y="61.2" transform="rotate(-90 30.1 61.2)">SHIELD</text>
<text x="37.7" y="61.2" transform="rotate(-90 37.7 61.2)">GND</text>
<text x="40.8" y="60.6">SBU2</text>
<text x="231.6" y="65.6">PB0</text>
<text x="231.6" y="60.6">PC15</text>
<text x="251.1" y="60.6">PA11</text>
<text x="251.1" y="63.1">PA12</text>
<text x="251.1" y="65.6">PA13</text>
<text x="231.6" y="68.2">PB1</text>
<text x="231.6" y="70.7">PB2</text>
<text x="251.1" y="68.2">PA14</text>
<text x="251.1" y="70.7">PA15</text>
<text x="27.2" y="73.3">GND</text>
<text x="34.8" y="73.3">GND</text>
<text x="95.1" y="75.8">+3V3</text>
<text x="106.6" y="75.8">+3V3</text>
<text x="118" y="75.8">+3V3</text>
<text x="129.4" y="75.8">+3V3</text>
<text x="140.9" y="75.8">+3V3</text>
<text x="152.9" y="75.8">+5V</text>
<text x="164.3" y="75.8">+5V</text>
<text x="231.6" y="73.3">PB3</text>
<text x="231.6" y="75.8">PB4</text>
<text x="100.3" y="82.1">C112</text>
<text x="111.8" y="82.1">C113</text>
<text x="123.2" y="82.1">C114</text>
<text x="134.6" y="82.1">C115</text>
<text x="146.1" y="82.1">C116</text>
<text x="157.5" y="82.1">C117</text>
<text x="168.9" y="82.1">C118</text>
<text x="231.6" y="78.3">PB5</text>
<text x="231.6" y="80.9">PB6</text>
<text x="231.6" y="83.4">PB7</text>
<text x="100.3" y="84.7">0.1uF</text>
<text x="111.8" y="84.7">0.1uF</text>
<text x="123.2" y="84.7">0.1uF</text>
<text x="134.6" y="84.7">0.1uF</text>
<text x="146.1" y="84.7">4.7uF</text>
<text x="157.5" y="84.7">10uF</text>
<text x="168.9" y="84.7">10uF</text>
<text x="231.6" y="86">PB8</text>
<text x="231.6" y="88.5">PB9</text>
<text x="95.8" y="91">GND</text>
<text x="107.2" y="91">GND</text>
<text x="118.6" y="91">GND</text>
<text x="130" y="91">GND</text>
<text x="141.5" y="91">GND</text>
<text x="152.9" y="91">GND</text>
<text x="164.3" y="91">GND</text>
<text x="231.6" y="91">PB10</text>
<text x="231.6" y="93.6">PB12</text>
<text x="53.2" y="98.7">+3V3</text>
<text x="65.9" y="98.7">+3V3</text>
<text x="231.6" y="96.1">PB13</text>
<text x="231.6" y="98.7">PB14</text>
<text x="231.6" y="101.2">PB15</text>
<text x="38.1" y="102.5">R107</text>
<text x="38.7" y="105">10K</text>
<text x="123.7" y="105">+5V</text>
<text x="136.2" y="107.5">HT75xx-1-SOT89</text>
<text x="142.2" y="105">U103</text>
<text x="162.5" y="105">+3V3</text>
<text x="231.6" y="106.3">VCAP1</text>
<text x="27.7" y="108.8">+3V3</text>
<text x="61.5" y="108.8">~{CS}</text>
<text x="61.5" y="113.9">DI(IO0)</text>
<text x="61.5" y="111.4">CLK</text>
<text x="69.4" y="109.7" transform="rotate(-90 69.4 109.7)">VCC</text>
<text x="140.2" y="112.6">VIN</text>
<text x="144.4" y="112.6">VOUT</text>
<text x="215.9" y="111.4">C106</text>
<text x="215.9" y="113.9">4.7uF</text>
<text x="244.7" y="110" transform="rotate(-90 244.7 110)">VSS</text>
<text x="247.2" y="110" transform="rotate(-90 247.2 110)">VSSA</text>
<text x="248.6" y="113.9">U102</text>
<text x="61.5" y="116.4">DO(IO1)</text>
<text x="61.5" y="119">IO2</text>
<text x="77.5" y="117.7">W25Q32JVSS</text>
<text x="77.5" y="115.2">U104</text>
<text x="128.3" y="119.6">C107</text>
<text x="145.6" y="116.3" transform="rotate(-90 145.6 116.3)">GND</text>
<text x="167.6" y="119.6">C108</text>
<text x="248.6" y="116.4">STM32F401CCUx</text>
<text x="61.5" y="121.5">IO3</text>
<text x="69.4" y="125.2" transform="rotate(-90 69.4 125.2)">GND</text>
<text x="128.3" y="122.2">1uF</text>
<text x="167.6" y="122.2">1uF</text>
<text x="210.1" y="121.5">GND</text>
<text x="241.8" y="121.5">GND</text>
<text x="123.7" y="127.9">GND</text>
<text x="142.7" y="127.9">GND</text>
<text x="163.1" y="127.9">GND</text>
<text x="200.8" y="130.4">J102</text>
<text x="66.5" y="134.2">GND</text>
<text x="133.3" y="134.2">C104</text>
<text x="133.5" y="136.8">22pF</text>
<text x="191.1" y="132.9">Conn_01x06_MountingPin</text>
<text x="223.5" y="136.8">GND</text>
<text x="153.7" y="143.2">Y101</text>
<text x="246.4" y="142.2">D101</text>
<text x="261.6" y="142.2">D102</text>
<text x="121.6" y="148.2">GND</text>
<text x="133.3" y="146.9">C105</text>
<text x="133.5" y="149.5">22pF</text>
<text x="154.2" y="145.8">12M</text>
<text x="223.5" y="149.5">+3V3</text>
<text x="245.1" y="148.2">R109</text>
<text x="246.4" y="144.7">LED</text>
<text x="260.4" y="148.2">R110</text>
<text x="261.6" y="144.7">LED</text>
<text x="35.5" y="154.5">+3V3</text>
<text x="63.4" y="154.5">+3V3</text>
<text x="91.3" y="154.5">+3V3</text>
<text x="245.1" y="150.7">10K</text>
<text x="260.4" y="150.7">10K</text>
<text x="201.2" y="159.6">GND</text>
<text x="240.5" y="158.3">GND</text>
<text x="255.8" y="158.3">GND</text>
<text x="40.6" y="162.2">R104</text>
<text x="40.6" y="164.7">10K</text>
<text x="68.6" y="162.2">R105</text>
<text x="68.6" y="164.7">10K</text>
<text x="96.5" y="162.2">R106</text>
<text x="96.5" y="164.7">10K</text>
<text x="146.6" y="162.2">GND</text>
<text x="26.7" y="172.3">SW101</text>
<text x="41.9" y="172.3">C109</text>
<text x="54.6" y="172.3">SW102</text>
<text x="69.9" y="172.3">C110</text>
<text x="82.6" y="172.3">SW103</text>
<text x="97.8" y="172.3">C111</text>
<text x="26.7" y="174.9">SW_Push</text>
<text x="41.9" y="174.9">1uF</text>
<text x="54.6" y="174.9">SW_Push</text>
<text x="69.9" y="174.9">1uF</text>
<text x="82.6" y="174.9">SW_Push</text>
<text x="97.8" y="174.9">1uF</text>
<text x="36.1" y="185">GND</text>
<text x="64" y="185">GND</text>
<text x="91.9" y="185">GND</text>
</g>
<g font-size="1.8" fill="#a90000">
<text x="48.3" y="29">A4</text>
<text x="126.7" y="27.4" transform="rotate(-90 126.7 27.4)">7</text>
<text x="241" y="28.6" transform="rotate(-90 241 28.6)">1</text>
<text x="243.6" y="29.3" transform="rotate(-90 243.6 29.3)">24</text>
<text x="246.1" y="29.3" transform="rotate(-90 246.1 29.3)">36</text>
<text x="248.7" y="29.3" transform="rotate(-90 248.7 29.3)">48</text>
<text x="48.3" y="34">A5</text>
<text x="114.3" y="35.3">14</text>
<text x="114.3" y="32.8">16</text>
<text x="114.9" y="30.2">1</text>
<text x="137.1" y="32.8">10</text>
<text x="137.7" y="30.2">9</text>
<text x="168.2" y="32.8">2</text>
<text x="229.2" y="31.5">7</text>
<text x="256.5" y="31.5">10</text>
<text x="256.5" y="34">11</text>
<text x="48.2" y="36.6">B5</text>
<text x="48.3" y="41.7">A7</text>
<text x="114.9" y="40.4">4</text>
<text x="229.2" y="41.7">9</text>
<text x="256.5" y="36.6">12</text>
<text x="256.5" y="39.1">13</text>
<text x="256.5" y="41.7">14</text>
<text x="48.2" y="44.2">B7</text>
<text x="48.3" y="46.7">A6</text>
<text x="114.9" y="42.9">2</text>
<text x="229.2" y="46.7">5</text>
<text x="256.5" y="44.2">15</text>
<text x="256.5" y="46.7">16</text>
<text x="48.2" y="49.3">B6</text>
<text x="124.2" y="50.2" transform="rotate(-90 124.2 50.2)">3</text>
<text x="129.3" y="50.8" transform="rotate(-90 129.3 50.8)">17</text>
<text x="229.2" y="49.3">6</text>
<text x="256.5" y="49.3">17</text>
<text x="256.5" y="51.8">29</text>
<text x="48.2" y="59.4">B8</text>
<text x="48.3" y="56.9">A8</text>
<text x="229.2" y="54.4">2</text>
<text x="229.2" y="56.9">3</text>
<text x="229.2" y="59.4">4</text>
<text x="256.5" y="54.4">30</text>
<text x="256.5" y="56.9">31</text>
<text x="256.5" y="59.4">32</text>
<text x="228.6" y="64.5">18</text>
<text x="256.5" y="62">33</text>
<text x="256.5" y="64.5">34</text>
<text x="29" y="66.1" transform="rotate(-90 29 66.1)">S1</text>
<text x="36.6" y="66" transform="rotate(-90 36.6 66)">A1</text>
<text x="228.6" y="67.1">19</text>
<text x="228.6" y="69.6">20</text>
<text x="256.5" y="67.1">37</text>
<text x="256.5" y="69.6">38</text>
<text x="228.6" y="72.1">39</text>
<text x="228.6" y="74.7">40</text>
<text x="228.6" y="77.2">41</text>
<text x="228.6" y="79.8">42</text>
<text x="228.6" y="82.3">43</text>
<text x="228.6" y="89.9">21</text>
<text x="228.6" y="84.8">45</text>
<text x="228.6" y="87.4">46</text>
<text x="228.6" y="92.5">25</text>
<text x="228.6" y="95">26</text>
<text x="228.6" y="97.5">27</text>
<text x="228.6" y="100.1">28</text>
<text x="59" y="107.7">1</text>
<text x="68.3" y="104.8" transform="rotate(-90 68.3 104.8)">8</text>
<text x="228.6" y="105.2">22</text>
<text x="59" y="112.8">5</text>
<text x="59" y="110.2">6</text>
<text x="137.7" y="111.5">2</text>
<text x="150.4" y="111.5">3</text>
<text x="243.6" y="113.1" transform="rotate(-90 243.6 113.1)">23</text>
<text x="246.1" y="112.5" transform="rotate(-90 246.1 112.5)">8</text>
<text x="59" y="115.3">2</text>
<text x="59" y="117.9">3</text>
<text x="144.5" y="118.8" transform="rotate(-90 144.5 118.8)">1</text>
<text x="59" y="120.4">7</text>
<text x="68.3" y="127.7" transform="rotate(-90 68.3 127.7)">4</text>
<text x="205.7" y="135.6">1</text>
<text x="205.7" y="138.2">2</text>
<text x="205.7" y="140.7">3</text>
<text x="205.7" y="143.3">4</text>
<text x="143.4" y="147.1">2</text>
<text x="148.3" y="144.9" transform="rotate(-90 148.3 144.9)">3</text>
<text x="152.3" y="147.1">4</text>
<text x="205.7" y="145.8">5</text>
<text x="205.7" y="148.3">6</text>
<text x="148.3" y="151.2" transform="rotate(-90 148.3 151.2)">1</text>
<text x="202.9" y="153.6" transform="rotate(-90 202.9 153.6)">MP</text>
</g>
<g font-size="1.8" fill="#0f0f0f">
<text x="52.1" y="33.9">CC1</text>
<text x="97.8" y="32.7">I2S3_CK</text>
<text x="97.8" y="30.1">I2S3_SD</text>
<text x="97.8" y="35.2">I2S3_WS</text>
<text x="141" y="32.7">OUTN</text>
<text x="141" y="30.1">OUTP</text>
<text x="162.6" y="32.7">SPK-</text>
<text x="162.6" y="30.1">SPK+ 1</text>
<text x="212.1" y="31.4">nRST</text>
<text x="52.1" y="36.5">CC2</text>
<text x="97.8" y="40.3">MAX_SD</text>
<text x="267.6" y="41.6">SPI1_CS</text>
<text x="66.8" y="46.6">USB+</text>
<text x="66.8" y="44.1">USB-</text>
<text x="212.1" y="46.6">HOSC_I</text>
<text x="265.5" y="46.6">SPI1_MISO</text>
<text x="266.6" y="44.1">SPI1_CLK</text>
<text x="212.1" y="49.2">HOSC_O</text>
<text x="265.5" y="49.2">SPI1_MOSI</text>
<text x="212.1" y="54.3">KEY1</text>
<text x="212.1" y="56.8">KEY2</text>
<text x="264.9" y="56.8">USART1_RX</text>
<text x="265.2" y="54.3">USART1_TX</text>
<text x="270" y="59.3">USB-</text>
<text x="212.1" y="64.4">LED2</text>
<text x="269.5" y="64.4">SWDIO</text>
<text x="270" y="61.9">USB+</text>
<text x="212.1" y="67">LED1</text>
<text x="267.5" y="69.5">I2S3_WS</text>
<text x="269.2" y="67">SWCLK</text>
<text x="212.1" y="74.6">MAX_SD</text>
<text x="212.1" y="72">I2S3_CK</text>
<text x="212.1" y="77.1">I2S3_SD</text>
<text x="212.1" y="87.3">KEY3</text>
<text x="44.4" y="107.6">SPI1_CS</text>
<text x="212.1" y="105.1">VCAP</text>
<text x="44.4" y="110.1">SPI1_CLK</text>
<text x="44.4" y="112.7">SPI1_MOSI</text>
<text x="44.4" y="115.2">SPI1_MISO</text>
<text x="242.2" y="134.4" transform="rotate(-90 242.2 134.4)">LED1</text>
<text x="257.5" y="134.4" transform="rotate(-90 257.5 134.4)">LED2</text>
<text x="154.9" y="140.6">HOSC_O</text>
<text x="209" y="140.6">USART1_RX</text>
<text x="209.3" y="138.1">USART1_TX</text>
<text x="213.6" y="143.2">SWDIO</text>
<text x="213.3" y="145.7">SWCLK</text>
<text x="155.6" y="153.3">HOSC_I</text>
<text x="25.4" y="167.3">KEY1</text>
<text x="53.3" y="167.3">KEY2</text>
<text x="81.3" y="167.3">KEY3</text>
</g>
<g font-size="1.8" fill="#989898">
<text x="102.8" y="49.1">R108</text>
<text x="104" y="51.7">10K</text>
</g>
<text font-size=".5" fill="#840000" x="201.7" y="150.7">Mounting</text>
</svg>
